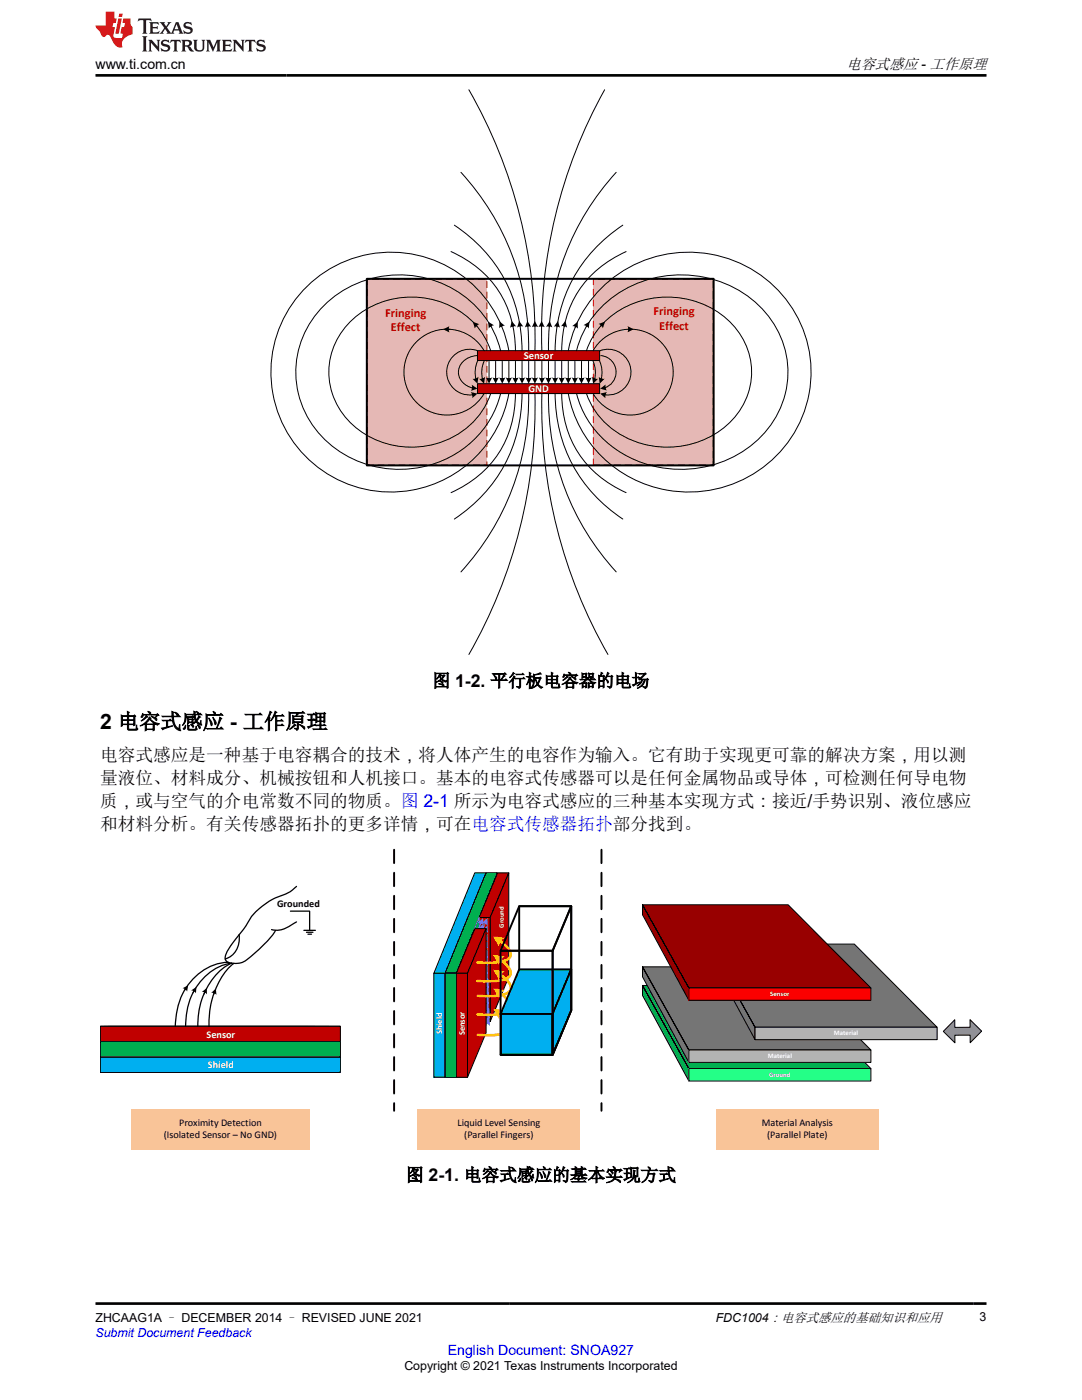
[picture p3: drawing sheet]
<svg xmlns="http://www.w3.org/2000/svg" width="216mm" height="279mm" viewBox="0 0 216 279" stroke-linecap="round" stroke-linejoin="round" font-family="sans-serif">
<path d="M118.4 55.7h23.9v37.1h-23.9z" fill-rule="evenodd" fill="#e5b8b5"/>
<path d="M118.4 55.7h23.9v37.1h-23.9z" fill="none" stroke="#c00000" stroke-width=".2" stroke-dasharray="1.2 .9"/>
<path d="M73.3 55.7h23.9v37.1h-23.9z" fill-rule="evenodd" fill="#e5b8b5"/>
<path d="M73.3 55.7h23.9v37.1h-23.9z" fill="none" stroke="#c00000" stroke-width=".2" stroke-dasharray="1.2 .9"/>
<path d="M95.3 70h24.4v2h-24.4z" fill-rule="evenodd" fill="#c00000"/>
<path d="M95.3 70h24.4v2h-24.4z" fill="none" stroke="#000" stroke-width=".2"/>
<path d="M95.3 76.6h24.4v1.9h-24.4z" fill-rule="evenodd" fill="#c00000"/>
<g fill="none" stroke="#000" stroke-width=".2">
<path d="M93.6 17.9a99.9 99.9 0 0 1 13.1 52.1M120.6 17.9a99.3 99.3 0 0 0-12.5 52.1M92 34.4a51.1 51.1 0 0 1 13.5 35.6M123 34.4a51.1 51.1 0 0 0-13.6 35.6M90 50.2a20.7 20.7 0 0 1 12.9 19.8M90.7 44.9a29.4 29.4 0 0 1 13.5 25.1M124.3 44.9a29.4 29.4 0 0 0-13.5 25.1M124.9 50.2a20.7 20.7 0 0 0-12.8 19.8M89.8 65.7h-.4M95 64.9l.2 .2M95.1 71a3.5 3.5 0 0 0-3.5 4.1 3.6 3.6 0 0 0 2.7 2.3M95.3 76.6h24.4v1.9h-24.4z"/>
<path d="M95.3 72.1l-.5 1.8 .2 1.8M95.3 70a4.6 4.6 0 0 0-6.1 3.8 4.6 4.6 0 0 0 5.2 5M96.6 72.1l-.5 1.8 .2 1.8M96.6 70a8.6 8.6 0 0 0-12.9-2.3 8.6 8.6 0 0 0 0 13.1 8.6 8.6 0 0 0 12.9-2.3M97.6 72.1v3.5M97.9 65l.1 .2M97.9 70a16.6 16.6 0 0 0-18.9-10.4 15.5 15.5 0 0 0-13.4 14.5 15.4 15.4 0 0 0 13.1 14.8 16.6 16.6 0 0 0 19.2-10.4M98.9 72.1v3.5M99.9 70a20.6 20.6 0 0 0-22.9-15 19.8 19.8 0 0 0-18 20.1 19.9 19.9 0 0 0 18 18.4 20.7 20.7 0 0 0 22.9-15M100 65l.1 .1M100.2 72.1v3.5M101.5 70a23.9 23.9 0 0 0-36.7-15.7 23.9 23.9 0 0 0 0 39.9 23.9 23.9 0 0 0 36.7-15.7"/>
<path d="M101.5 72.1v3.5M102.3 65l.1 .2M102.9 78.5a20.7 20.7 0 0 1-12.9 19.8M102.9 72.1v3.5M103.7 65h.1M104.2 78.5a29.4 29.4 0 0 1-13.5 25.1M104.2 72.1v3.5M105.3 65v.2M105.5 78.5a51.1 51.1 0 0 1-13.5 35.6M105.5 72.1v3.5M106.7 72.1v3.5M106.7 65v.2"/>
<path d="M106.7 78.5a99.9 99.9 0 0 1-13.1 52.1M108.1 65v.2M108.1 78.5a99.9 99.9 0 0 0 13.2 52.1M108.1 72.1v3.5M109.4 78.5a51.1 51.1 0 0 0 13.6 35.6M109.4 72.1v3.5M109.6 65v.2M110.8 78.5a29.4 29.4 0 0 0 13.5 25.1M110.8 72.1v3.5M111.2 65l-.1 .2M112.1 78.5a20.7 20.7 0 0 0 12.8 19.8M112.1 72.1v3.5"/>
<path d="M112.6 65v.2M113.4 70a24.5 24.5 0 0 1 24.5-19.7 24.5 24.5 0 0 1 23.7 20.6 24.3 24.3 0 0 1-33.6 25.4 24 24 0 0 1-14.6-17.8M113.4 72.1v3.5M114.7 72.1v3.5M114.9 65.1l-.1 .2M115 70a20.9 20.9 0 0 1 19.9-15.1 21.4 21.4 0 0 1 21.3 13.5 18.5 18.5 0 0 1-8.9 22.3 22.5 22.5 0 0 1-29.9-6.7 18.4 18.4 0 0 1-2.4-5.5M116 72.1v3.5M117 70a16.6 16.6 0 0 1 15.9-10.7 16.8 16.8 0 0 1 16.3 10.5 14.4 14.4 0 0 1-8.1 17.6 17.9 17.9 0 0 1-22.6-5.7l-1.5-3.2M117.1 65l-.1 .2M117.4 72.1v3.5M118.3 72.1l.5 1.8-.2 1.8M118.3 70a8.6 8.6 0 0 1 13-2.3 8.6 8.6 0 0 1 0 13.1 8.6 8.6 0 0 1-13-2.3"/>
<path d="M119.7 72.1l.4 1.8-.1 1.8M119.8 70a4.6 4.6 0 0 1 6.1 3.8 4.6 4.6 0 0 1-5.2 5M119.9 71a3.3 3.3 0 0 1 3 2.9 3.3 3.3 0 0 1-2.2 3.5M120.1 64.9l-.3 .2M125.3 65.7h.2M20 211h47.9z"/>
</g>
<g fill="#000">
<path d="M88.4 65.7l1.3-.6-.2 .6 .2 .6z" fill-rule="evenodd"/>
<path d="M94.3 64.2l1.4 .5-.6 .3-.3 .6z" fill-rule="evenodd"/>
<path d="M94.3 75.6l.6-.1 .6-.3-.2 1.4z" fill-rule="evenodd"/>
<path d="M93.9 78.3l1.4 .2-1.1 1v-.7z" fill-rule="evenodd"/>
<path d="M94.1 76.8l1.2 .8-1.3 .4 .2-.6z" fill-rule="evenodd"/>
<path d="M95.6 75.6l.6-.1 .6-.3-.2 1.4z" fill-rule="evenodd"/>
<path d="M97.4 64.2l1.2 .7-.6 .2-.5 .5z" fill-rule="evenodd"/>
<path d="M97 75.3l.6 .2 .6-.2-.6 1.3z" fill-rule="evenodd"/>
<path d="M98.3 75.3l.6 .2 .6-.2-.6 1.3z" fill-rule="evenodd"/>
<path d="M99.7 64.1l1 .9-.6 .1-.5 .4z" fill-rule="evenodd"/>
<path d="M99.6 75.3l.6 .2 .6-.2-.6 1.3z" fill-rule="evenodd"/>
<path d="M100.9 75.3l.6 .2 .7-.2-.7 1.3z" fill-rule="evenodd"/>
<path d="M102.1 64.1l.9 1h-.6l-.6 .3z" fill-rule="evenodd"/>
<path d="M102.2 75.3l.7 .2 .6-.2-.6 1.3z" fill-rule="evenodd"/>
<path d="M103.6 64l.8 1.2-.6-.1-.6 .3z" fill-rule="evenodd"/>
<path d="M103.5 75.3l.7 .2 .6-.2-.6 1.3z" fill-rule="evenodd"/>
<path d="M105.2 64l.8 1.2-.7-.1-.6 .2z" fill-rule="evenodd"/>
<path d="M104.9 75.3l.6 .2 .6-.2-.6 1.3z" fill-rule="evenodd"/>
<path d="M106.7 64l.7 1.3-.7-.2-.6 .2z" fill-rule="evenodd"/>
<path d="M106.1 75.3l.6 .2 .7-.2-.7 1.3z" fill-rule="evenodd"/>
<path d="M108.1 64l.6 1.3-.6-.2-.7 .2z" fill-rule="evenodd"/>
<path d="M107.5 75.3l.6 .2 .6-.2-.6 1.3z" fill-rule="evenodd"/>
<path d="M108.8 75.3l.6 .2 .7-.2-.7 1.3z" fill-rule="evenodd"/>
<path d="M109.7 64.1l.5 1.2-.6-.2-.6 .1z" fill-rule="evenodd"/>
<path d="M110.1 75.3l.7 .2 .6-.2-.6 1.3z" fill-rule="evenodd"/>
<path d="M111.3 64.1l.4 1.3-.6-.2h-.6z" fill-rule="evenodd"/>
<path d="M111.5 75.3l.6 .2 .6-.2-.6 1.3z" fill-rule="evenodd"/>
<path d="M112.8 64l.4 1.4-.6-.3h-.7z" fill-rule="evenodd"/>
<path d="M112.8 75.3l.6 .2 .6-.2-.6 1.3z" fill-rule="evenodd"/>
<path d="M114.1 75.3l.6 .2 .6-.2-.6 1.3z" fill-rule="evenodd"/>
<path d="M114.2 65.1l1.1-.9v1.4l-.5-.4z" fill-rule="evenodd"/>
<path d="M115.4 75.3l.6 .2 .7-.2-.7 1.3z" fill-rule="evenodd"/>
<path d="M116.8 75.3l.6 .2 .7-.2-.7 1.3z" fill-rule="evenodd"/>
<path d="M116.4 64.9l1.2-.7-.1 1.4-.5-.5z" fill-rule="evenodd"/>
<path d="M118.2 75.2l.5 .3 .6 .1-1 1z" fill-rule="evenodd"/>
<path d="M119.5 75.2l.5 .3 .6 .1-.9 1z" fill-rule="evenodd"/>
<path d="M119.8 78.5l1.3-.2-.3 .5v.7z" fill-rule="evenodd"/>
<path d="M119.8 77.6l1.1-.9-.1 .7 .3 .5z" fill-rule="evenodd"/>
<path d="M119.4 64.7l1.3-.5-.4 1.3-.3-.5z" fill-rule="evenodd"/>
<path d="M125.2 65.1l1.2 .6-1.2 .6 .2-.6z" fill-rule="evenodd"/>
</g>
<path d="M73.2 55.6h69.2v37.3h-69.2z" fill="none" stroke="#000" stroke-width=".4"/>
<path d="M20 210.9h47.9" fill="none" stroke="#00698f" stroke-width=".2"/>
<path d="M20 211h47.9v3h-47.9z" fill-rule="evenodd" fill="#00aff0"/>
<path d="M20 211h47.9v3h-47.9zM20 204.8h47.9z" fill="none" stroke="#000" stroke-width=".2"/>
<path d="M20 204.8h47.9" fill="none" stroke="#720000" stroke-width=".2"/>
<path d="M20 204.8h47.9v3.1h-47.9z" fill-rule="evenodd" fill="#c00000"/>
<path d="M37 197.3l-.2 .4M38.8 197.7l-.3 .5M40.9 197.9l-.2 .6M42.8 198.1l-.2 .4M20 204.8h47.9v3.1h-47.9z" fill="none" stroke="#000" stroke-width=".2"/>
<path d="M59.2 176.9a8.2 8.2 0 0 1-4.2 2.3 13.2 13.2 0 0 0-6.2 6l-.7 .9a19.4 19.4 0 0 0-3.1 4.6 1.1 1.1 0 0 0 1.2 1.5 4 4 0 0 0 3.7-1.2 23.5 23.5 0 0 0 5.1-5.3M45.5 192.1a11.1 11.1 0 0 0-9.7 7.8l-.6 2.4-.2 2.5M46.7 192.3a15 15 0 0 0-4.9 9.7l-.1 2.8M47.7 186.5a4.2 4.2 0 0 1-2.8 4.9M58 181.8h3.8v3.9M59.2 184l-1.6 .9a4.4 4.4 0 0 1-3.4 .6M60.6 185.7h2.3M61.2 186.1h1.3M61.4 186.4h.8M37 204.8a12.6 12.6 0 0 1 7.4-12.1l1.8-.5a12.3 12.3 0 0 0-6.1 7.9l-.5 2.1-.1 2.6" fill="none" stroke="#000" stroke-width=".26"/>
<g fill="#000">
<path d="M36.4 197.2l1.1-.6-.2 1.3-.3-.5z" fill-rule="evenodd"/>
<path d="M38.1 197.7l1.1-.7-.1 1.2-.4-.4z" fill-rule="evenodd"/>
<path d="M40.3 197.9l1-.7v1.2l-.5-.3z" fill-rule="evenodd"/>
<path d="M42.1 198.1l1-.8 .1 1.2-.5-.3z" fill-rule="evenodd"/>
</g>
<path d="M86.6 194.2h2.2v20.8h-2.2z" fill-rule="evenodd" fill="#00aff0"/>
<path d="M86.6 194.2h2.2v20.8h-2.2z" fill="none" stroke="#000" stroke-width=".2"/>
<path d="M94.7 174.2h2.3l-8.2 20h-2.2z" fill-rule="evenodd" fill="#00aff0"/>
<path d="M94.7 174.2h2.3l-8.2 20h-2.2z" fill="none" stroke="#000" stroke-width=".2"/>
<path d="M95.6 183.1h2.2v20.8h-2.2z" fill-rule="evenodd" fill="#c00000"/>
<path d="M95.6 183.1h2.2v20.8h-2.2z" fill="none" stroke="#000" stroke-width=".2"/>
<path d="M99.3 174.2h2.2l-3.7 8.9h-2.2z" fill-rule="evenodd" fill="#c00000"/>
<path d="M99.3 174.2h2.2l-3.7 8.9h-2.2z" fill="none" stroke="#000" stroke-width=".2"/>
<path d="M101.5 174.2v20.8l-3.7 8.9v-20.8z" fill-rule="evenodd" fill="#c00000"/>
<path d="M101.5 174.2v20.8l-3.7 8.9v-20.8z" fill="none" stroke="#000" stroke-width=".2"/>
<path d="M97 174.2h2.2l-8.1 20h-2.3z" fill-rule="evenodd" fill="#00af50"/>
<path d="M97 174.2h2.2l-8.1 20h-2.3z" fill="none" stroke="#000" stroke-width=".2"/>
<path d="M88.8 194.2h2.3v20.8h-2.3z" fill-rule="evenodd" fill="#00af50"/>
<path d="M88.8 194.2h2.3v20.8h-2.3z" fill="none" stroke="#000" stroke-width=".2"/>
<path d="M95.6 183.1v2.2" fill="none" stroke="#538ad3" stroke-width=".2"/>
<path d="M95.6 183.1v2.2h-.9z" fill="#00af50"/>
<path d="M95.6 183.1v2.2h-.9zM96 184.2l-.5 1.1" fill="none" stroke="#538ad3" stroke-width=".2"/>
<path d="M95.2 184.2l1.2-1 .1 1.6a1.51 1.51 0 0 0-1.3-.6z" fill-rule="evenodd" fill="#538ad3"/>
<path d="M95.9 185.6l-.3 .8" fill="none" stroke="#538ad3" stroke-width=".38"/>
<path d="M94.9 185.7l1.6-1.4 .1 2.1-.6-.5z" fill-rule="evenodd" fill="#538ad3"/>
<path d="M96.8 184.2l-.4 1.1" fill="none" stroke="#538ad3" stroke-width=".2"/>
<path d="M96.1 184.2l1.2-1v1.6a1.52 1.52 0 0 0-1.2-.6z" fill-rule="evenodd" fill="#538ad3"/>
<path d="M96.9 185.6l-.5 1.2" fill="none" stroke="#538ad3" stroke-width=".2"/>
<path d="M96.1 185.7l1.2-1 .1 1.5a1.52 1.52 0 0 0-1.3-.5z" fill-rule="evenodd" fill="#538ad3"/>
<path d="M96.8 187.4l-.4 1.1" fill="none" stroke="#538ad3" stroke-width=".2"/>
<path d="M96.1 187.4l1.2-1v1.5a1.52 1.52 0 0 0-1.2-.5z" fill-rule="evenodd" fill="#538ad3"/>
<path d="M96.9 188.8l-.5 1.1" fill="none" stroke="#538ad3" stroke-width=".2"/>
<path d="M96.1 188.8l1.2-.9 .1 1.5a1.52 1.52 0 0 0-1.3-.6z" fill-rule="evenodd" fill="#538ad3"/>
<path d="M96.7 190.7l-.3 .7" fill="none" stroke="#538ad3" stroke-width=".38"/>
<path d="M95.7 190.7l1.6-1.4 .1 2.1-1-.6z" fill-rule="evenodd" fill="#538ad3"/>
<path d="M96.7 192.1l-.3 .8" fill="none" stroke="#538ad3" stroke-width=".38"/>
<path d="M95.7 192.2l1.6-1.4 .1 2.1-.9-.7z" fill-rule="evenodd" fill="#538ad3"/>
<path d="M96.7 193.8l-.3 .8" fill="none" stroke="#538ad3" stroke-width=".38"/>
<path d="M95.7 193.9l1.6-1.4 .1 2.1-1-.6z" fill-rule="evenodd" fill="#538ad3"/>
<path d="M96.7 195.3l-.3 .8" fill="none" stroke="#538ad3" stroke-width=".38"/>
<path d="M95.7 195.3l1.6-1.3 .1 2.1-.6-.5z" fill-rule="evenodd" fill="#538ad3"/>
<path d="M96.9 196.6l-.3 .8" fill="none" stroke="#538ad3" stroke-width=".38"/>
<path d="M95.9 196.7l1.6-1.4 .1 2.1-.6-.5z" fill-rule="evenodd" fill="#538ad3"/>
<path d="M96.9 198.1l-.3 .7" fill="none" stroke="#538ad3" stroke-width=".38"/>
<path d="M95.9 198.1l1.6-1.3 .1 2-.6-.4z" fill-rule="evenodd" fill="#538ad3"/>
<path d="M96.9 199.8l-.3 .8" fill="none" stroke="#538ad3" stroke-width=".38"/>
<path d="M95.9 199.8l1.6-1.3 .1 2.1-.6-.5z" fill-rule="evenodd" fill="#538ad3"/>
<path d="M96.9 201.2l-.3 .8" fill="none" stroke="#538ad3" stroke-width=".38"/>
<path d="M95.9 201.3l1.6-1.4 .1 2.1-.9-.6z" fill-rule="evenodd" fill="#538ad3"/>
<path d="M97.1 202.5l-.4 .8" fill="none" stroke="#538ad3" stroke-width=".38"/>
<path d="M96 202.6l1.6-1.4 .2 2.1-1-.6z" fill-rule="evenodd" fill="#538ad3"/>
<path d="M97.1 204l-.3 .8" fill="none" stroke="#538ad3" stroke-width=".38"/>
<path d="M96.1 204.1l1.5-1.4 .2 2.1-.6-.5z" fill-rule="evenodd" fill="#538ad3"/>
<path d="M91.1 194.2h2.2v20.8h-2.2z" fill-rule="evenodd" fill="#c00000"/>
<path d="M91.1 194.2h2.2v20.8h-2.2z" fill="none" stroke="#000" stroke-width=".2"/>
<path d="M94.8 185.3h2.2l-3.7 8.9h-2.2z" fill-rule="evenodd" fill="#c00000"/>
<path d="M94.8 185.3h2.2l-3.7 8.9h-2.2z" fill="none" stroke="#000" stroke-width=".2"/>
<path d="M97 185.3v20.8l-3.7 8.9v-20.8z" fill-rule="evenodd" fill="#c00000"/>
<path d="M97 185.3v20.8l-3.7 8.9v-20.8z" fill="none" stroke="#000" stroke-width=".2"/>
<path d="M99.7 202.2a4.7 4.7 0 0 1 2.2 2.6 1.59 1.59 0 0 1-1.5 1.5 15.9 15.9 0 0 1-5.1 .2" fill="none" stroke="#ffc000" stroke-width=".51"/>
<path d="M98.4 201.3l2.4 .3a2.38 2.38 0 0 0-1.2 1.8z" fill-rule="evenodd" fill="#ffc000"/>
<path d="M99.7 198.1a4.7 4.7 0 0 1 2.2 2.6 1.59 1.59 0 0 1-1.5 1.5 15.9 15.9 0 0 1-5.1 .2" fill="none" stroke="#ffc000" stroke-width=".51"/>
<path d="M98.4 197.2l2.4 .3a2.38 2.38 0 0 0-1.2 1.8z" fill-rule="evenodd" fill="#ffc000"/>
<path d="M99.7 194.4a4.7 4.7 0 0 1 2.2 2.6 1.59 1.59 0 0 1-1.5 1.5 15.9 15.9 0 0 1-5.1 .2" fill="none" stroke="#ffc000" stroke-width=".51"/>
<path d="M98.4 193.5l2.4 .3a2.38 2.38 0 0 0-1.2 1.8z" fill-rule="evenodd" fill="#ffc000"/>
<path d="M99.7 191.5a4.7 4.7 0 0 1 2.2 2.5 1.59 1.59 0 0 1-1.6 1.6 15.9 15.9 0 0 1-5 .2" fill="none" stroke="#ffc000" stroke-width=".51"/>
<path d="M98.4 190.6l2.3 .3a2.38 2.38 0 0 0-1.1 1.7z" fill-rule="evenodd" fill="#ffc000"/>
<path d="M99.7 187.7a4.7 4.7 0 0 1 2.2 2.6 1.59 1.59 0 0 1-1.6 1.6 15.9 15.9 0 0 1-5 .1" fill="none" stroke="#ffc000" stroke-width=".51"/>
<path d="M98.4 186.9l2.3 .2a2.38 2.38 0 0 0-1.1 1.8z" fill-rule="evenodd" fill="#ffc000"/>
<path d="M103.6 201.6h10.4l-3.7 8.9h-10.4z" fill-rule="evenodd" fill="#fff"/>
<path d="M103.6 180.9h10.4v20.7h-10.4zM103.6 201.6h10.4l-3.7 8.9h-10.4z" fill="none" stroke="#000" stroke-width=".38"/>
<path d="M103.6 193.5h10.4l-3.7 8.9h-10.4z" fill-rule="evenodd" fill="#00aff0"/>
<path d="M103.6 193.5h10.4l-3.7 8.9h-10.4zM103.6 180.9h10.4l-3.7 8.9h-10.4z" fill="none" stroke="#000" stroke-width=".38"/>
<path d="M99.9 202.4h10.4v8.1h-10.4z" fill-rule="evenodd" fill="#00aff0"/>
<path d="M99.9 202.4h10.4v8.1h-10.4z" fill="none" stroke="#000" stroke-width=".38"/>
<path d="M114 193.5v8.1l-3.7 8.9v-8.1z" fill-rule="evenodd" fill="#00aff0"/>
<path d="M99.9 189.7h10.4v20.8h-10.4zM114 193.5v8.1l-3.7 8.9v-8.1zM114 180.9v20.7l-3.7 8.9v-20.8z" fill="none" stroke="#000" stroke-width=".38"/>
<path d="M128.2 196.7v2l9.3 17v-2.4zM128.2 196.7h29.1l16.5 16.6h-36.3z" fill-rule="evenodd" fill="#12984f"/>
<path d="M128.2 196.7l9.3 16.6v2.4l-9.3-17zM128.2 196.7h29.1l16.5 16.6h-36.3z" fill="none" stroke="#000" stroke-width=".2"/>
<path d="M137.5 213.3h36.3v2.4h-36.3z" fill-rule="evenodd" fill="#1fff84"/>
<path d="M137.5 213.3h36.3v2.4h-36.3z" fill="none" stroke="#000" stroke-width=".2"/>
<path d="M128.2 193v1.9l9.3 17.1v-2.5zM128.2 193h29.1l16.5 16.5h-36.3z" fill-rule="evenodd" fill="#757575"/>
<path d="M128.2 193l9.3 16.5v2.5l-9.3-17.1zM128.2 193h29.1l16.5 16.5h-36.3z" fill="none" stroke="#000" stroke-width=".2"/>
<path d="M137.5 209.5h36.3v2.5h-36.3z" fill-rule="evenodd" fill="#b3b3b3"/>
<path d="M137.5 209.5h36.3v2.5h-36.3z" fill="none" stroke="#000" stroke-width=".2"/>
<path d="M141.4 188.4v2l9.3 17.1v-2.5zM141.4 188.4h29.1l16.5 16.6h-36.3z" fill-rule="evenodd" fill="#757575"/>
<path d="M141.4 188.4l9.3 16.6v2.5l-9.3-17.1zM141.4 188.4h29.1l16.5 16.6h-36.3z" fill="none" stroke="#000" stroke-width=".2"/>
<path d="M150.7 205h36.3v2.5h-36.3z" fill-rule="evenodd" fill="#b3b3b3"/>
<path d="M150.7 205h36.3v2.5h-36.3z" fill="none" stroke="#000" stroke-width=".2"/>
<path d="M128.2 180.6v2l9.3 17v-2.4zM128.2 180.6h29.1l16.5 16.6h-36.3z" fill-rule="evenodd" fill="#980000"/>
<path d="M128.2 180.6l9.3 16.6v2.4l-9.3-17zM128.2 180.6h29.1l16.5 16.6h-36.3z" fill="none" stroke="#000" stroke-width=".2"/>
<path d="M137.5 197.2h36.3v2.4h-36.3z" fill-rule="evenodd" fill="#f00"/>
<path d="M137.5 197.2h36.3v2.4h-36.3z" fill="none" stroke="#000" stroke-width=".2"/>
<path d="M190.5 203.5v1.5h3.1v-1.5l2.3 2.3-2.3 2.3v-1.5h-3.1v1.5l-2.3-2.3z" fill-rule="evenodd" fill="#919191"/>
<path d="M190.5 203.5v1.5h3.1v-1.5l2.3 2.3-2.3 2.3v-1.5h-3.1v1.5l-2.3-2.3z" fill="none" stroke="#000" stroke-width=".2"/>
<path d="M78.6 169.6v52.1M120 169.6v52.1" fill="none" stroke="#000" stroke-width=".38" stroke-dasharray="2.7 1.9"/>
<g fill="#f9c498">
<path d="M26.2 221.3h35.6v8h-35.6z" fill-rule="evenodd"/>
<path d="M83.3 221.3h32.5v8h-32.5z" fill-rule="evenodd"/>
<path d="M142.8 221.3h32.6v8h-32.6z" fill-rule="evenodd"/>
</g>
<path d="M20 207.9h47.9" fill="none" stroke="#00692f" stroke-width=".2"/>
<path d="M20 207.9h47.9z" fill="none" stroke="#000" stroke-width=".2"/>
<path d="M20 207.9h47.9v3.1h-47.9z" fill-rule="evenodd" fill="#00af50"/>
<path d="M20 207.9h47.9v3.1h-47.9z" fill="none" stroke="#000" stroke-width=".2"/>
<path d="M27.7 3.7l-.2 .6 .5-.3h.6v.2v2.2l-.2 .3h1l-.2-.3v-2.2v-.2h.5l.5 .3-.1-.6zM29.8 4.4l.2 .4v1.6l-.2 .3h1.9l.1-.6a1.08 1.08 0 0 1-1.3 .2v-.6h.6l.4 .1v-.6l-.4 .2h-.6v-.6l.2-.1a1 1 0 0 1 1 .3l-.1-.6zM31.8 4.4l1 1.2-1 1.1h.9l-.2-.2 .4-.7 .5 .7-.2 .2h1.6l-.2-.2 .1-.4h1l.1 .4-.1 .2h.9l-.2-.3-.8-2h-.5l-1 2.2-.8-1.1 .9-1.1h-.8l.2 .2-.5 .7-.3-.7 .1-.2zM35.2 4.8l.4 1h-.8zM36.8 4.6a.65 .65 0 0 0-.2 .7 .65 .65 0 0 0 .6 .4l.7 .2 .1 .2a.79 .79 0 0 1-.7 .4 .79 .79 0 0 1-.7-.5l.1 .7 .2-.1a.93 .93 0 0 0 1.1 .1 .93 .93 0 0 0 .4-.9 1.46 1.46 0 0 0-1.2-.6l-.1-.4a1.09 1.09 0 0 1 1.2 .2l-.2-.6-.1 .1-.6-.1zM28.4 7.2l.2 .4v2.3l-.2 .4h1l-.2-.4v-2.3l.2-.4zM29.6 7.9l.2 .4v1.6l-.2 .4h.8l-.3-.4v-1.4l1.7 1.8v-2l.2-.4h-.8l.2 .3 .1 1.1-1.2-1.4zM32.3 8.1a.65 .65 0 0 0-.2 .7 .65 .65 0 0 0 .7 .4l.6 .2 .1 .3a.79 .79 0 0 1-.7 .3 .79 .79 0 0 1-.7-.5l.1 .8 .2-.1a.93 .93 0 0 0 1.1 0 .93 .93 0 0 0 .4-.9 1.46 1.46 0 0 0-1.2-.6l-.1-.4a1.09 1.09 0 0 1 1.2 .2l-.2-.6-.1 .1-.6-.1zM34.1 7.9l-.1 .7a.63 .63 0 0 1 .7-.4l.1 1.7-.3 .4h1l-.2-.4v-1.7a.66 .66 0 0 1 .8 .4l-.1-.7zM36.2 7.9l.2 .4v1.6l-.2 .4h.9l-.2-.2v-.8l.5 .1 .1 .1a.79 .79 0 0 0 1.2 .7l-1-1a.61 .61 0 0 0 .6-.6 .61 .61 0 0 0-.5-.6zM36.9 8.3l.2-.1a.47 .47 0 0 1 .5 .1 .47 .47 0 0 1 .1 .5l-.2 .2h-.6zM38.5 7.9l.2 .3a2.27 2.27 0 0 0 .4 1.9 1.04 1.04 0 0 0 1.7-.6v-1.3l.2-.3h-.8l.2 .4v1.2a.6 .6 0 0 1-.6 .5 .6 .6 0 0 1-.6-.5v-1.2l.3-.4zM41.1 7.9l.2 .4v1.6l-.2 .4h.7l-.2-.4v-1.5l.9 1.9 .8-1.9v1.5l-.2 .4h1l-.3-.4v-1.6l.3-.4h-.8l-.7 1.6-.7-1.6zM44.3 7.9l.2 .4v1.6l-.2 .4h1.9l.1-.6a1.09 1.09 0 0 1-1.3 .1v-.6h.6l.4 .2v-.7l-.4 .2h-.6v-.5l.2-.2a1.01 1.01 0 0 1 1 .3l-.1-.6zM46.4 7.9l.3 .4v1.6l-.3 .4h.8l-.2-.4v-1.4l1.6 1.8v-2l.2-.4h-.7l.2 .3v1.1l-1.2-1.4zM49 7.9l-.1 .7a.63 .63 0 0 1 .8-.4v1.7l-.3 .4h1l-.2-.4v-1.7a.66 .66 0 0 1 .8 .4l-.1-.7zM51.4 8.1a.65 .65 0 0 0-.2 .7 .65 .65 0 0 0 .6 .4l.6 .2 .2 .3a.79 .79 0 0 1-.8 .3 .79 .79 0 0 1-.6-.5l.1 .8 .2-.1a.93 .93 0 0 0 1 0 .93 .93 0 0 0 .5-.9 1.46 1.46 0 0 0-1.3-.6l-.1-.4a1.09 1.09 0 0 1 1.3 .2l-.2-.6-.2 .1-.5-.1z" fill="#231f20"/>
<path d="M21.1 2.3v2.8h-2.1l.1 .4 .9 .9a.95 .95 0 0 0 .9 .9 .59 .59 0 0 1 .6-.3 .59 .59 0 0 1 .5 .3l.4 .8a1.59 1.59 0 0 0 2.1 1.3 1.61 1.61 0 0 1 1-2.2l1-.4-.1-1.4a1.59 1.59 0 0 1-.4-1.7h-1.4l-.2 .9h.5l-.1 .8h-.5l-.2 1v.3h.4l-.2 .9h-.6a.73 .73 0 0 1-1.1-.6l.3-1.6h-.5l.2-.8h.5l.2-.9h-.5v-1.4zM23.6 3.7l-.6 3h.7l.6-3zM23.8 2.7l-.1 .7h.7l.1-.7z" fill="#ed1c24"/>
<path d="M19 15h177.8M19 260.2h177.8" fill="none" stroke="#000" stroke-width=".53"/>
<text font-size="4.2" x="20" y="145.4">2 电容式感应 - 工作原理</text>
<g font-size="3.5">
<text x="86.3" y="137.1">图 1-2. 平行板电容器的电场</text>
<text x="20" y="152">电容式感应是一种基于电容耦合的技术，将人体产生的电容作为输入。它有助于实现更可靠的解决方案，用以测</text>
<text x="20" y="156.5">量液位、材料成分、机械按钮和人机接口。基本的电容式传感器可以是任何金属物品或导体，可检测任何导电物</text>
<text x="20" y="161.1">质，或与空气的介电常数不同的物质。图 2-1 所示为电容式感应的三种基本实现方式：接近/手势识别、液位感应</text>
<text x="20" y="165.7">和材料分析。有关传感器拓扑的更多详情，可在电容式传感器拓扑部分找到。</text>
<text x="81" y="235.7">图 2-1. 电容式感应的基本实现方式</text>
</g>
<text font-size="3" x="168.9" y="13.8">电容式感应 - 工作原理</text>
<text font-size="2.8" x="19" y="13.8">www.ti.com.cn</text>
<text font-size="2.8" fill="#00f" x="89.4" y="270.4">English Document: SNOA927</text>
<g font-size="2.5" fill="#c00000">
<text x="76.8" y="63.2">Fringing</text>
<text x="130.4" y="62.9">Fringing</text>
<text x="131.5" y="65.9">Effect</text>
<text x="78" y="66.2">Effect</text>
</g>
<g font-size="2.5">
<text x="19" y="263.8">ZHCAAG1A – DECEMBER 2014 – REVISED JUNE 2021</text>
<text x="142.8" y="263.8">FDC1004：电容式感应的基础知识和应用</text>
<text x="195.5" y="263.6">3</text>
<text x="80.7" y="273.5">Copyright © 2021 Texas Instruments Incorporated</text>
</g>
<text font-size="2.5" fill="#00f" x="19" y="266.8">Submit Document Feedback</text>
<g font-size="2.1" fill="#fff">
<text x="104.5" y="71.6">Sensor</text>
<text x="105.4" y="78.2">GND</text>
</g>
<g font-size="2">
<text x="55.3" y="181.1">Grounded</text>
<text x="32.7" y="227.2">(Isolated Sensor t No GND)</text>
<text x="35.7" y="224.7">Proximity Detection</text>
<text x="91.3" y="224.7">Liquid Level Sensing</text>
<text x="92.6" y="227.2">(Parallel Fingers)</text>
<text x="152" y="224.7">Material Analysis</text>
<text x="153.1" y="227.2">(Parallel Plate)</text>
</g>
<g font-size="2" fill="#fff">
<text x="41.2" y="207.1">Sensor</text>
<text x="41.5" y="213.1">Shield</text>
</g>
<g font-size="1.7" fill="#fff">
<text x="88.2" y="206.4" transform="rotate(-90 88.2 206.4)">Shield</text>
<text x="92.8" y="206.6" transform="rotate(-90 92.8 206.6)">Sensor</text>
</g>
<g font-size="1.4" fill="#fff">
<text x="100.6" y="185.1" transform="rotate(-90 100.6 185.1)">Ground</text>
<text x="153.7" y="198.8">Sensor</text>
<text x="166.4" y="206.7">Material</text>
<text x="153.2" y="211.2">Material</text>
<text x="153.5" y="214.9">Ground</text>
</g>
</svg>
